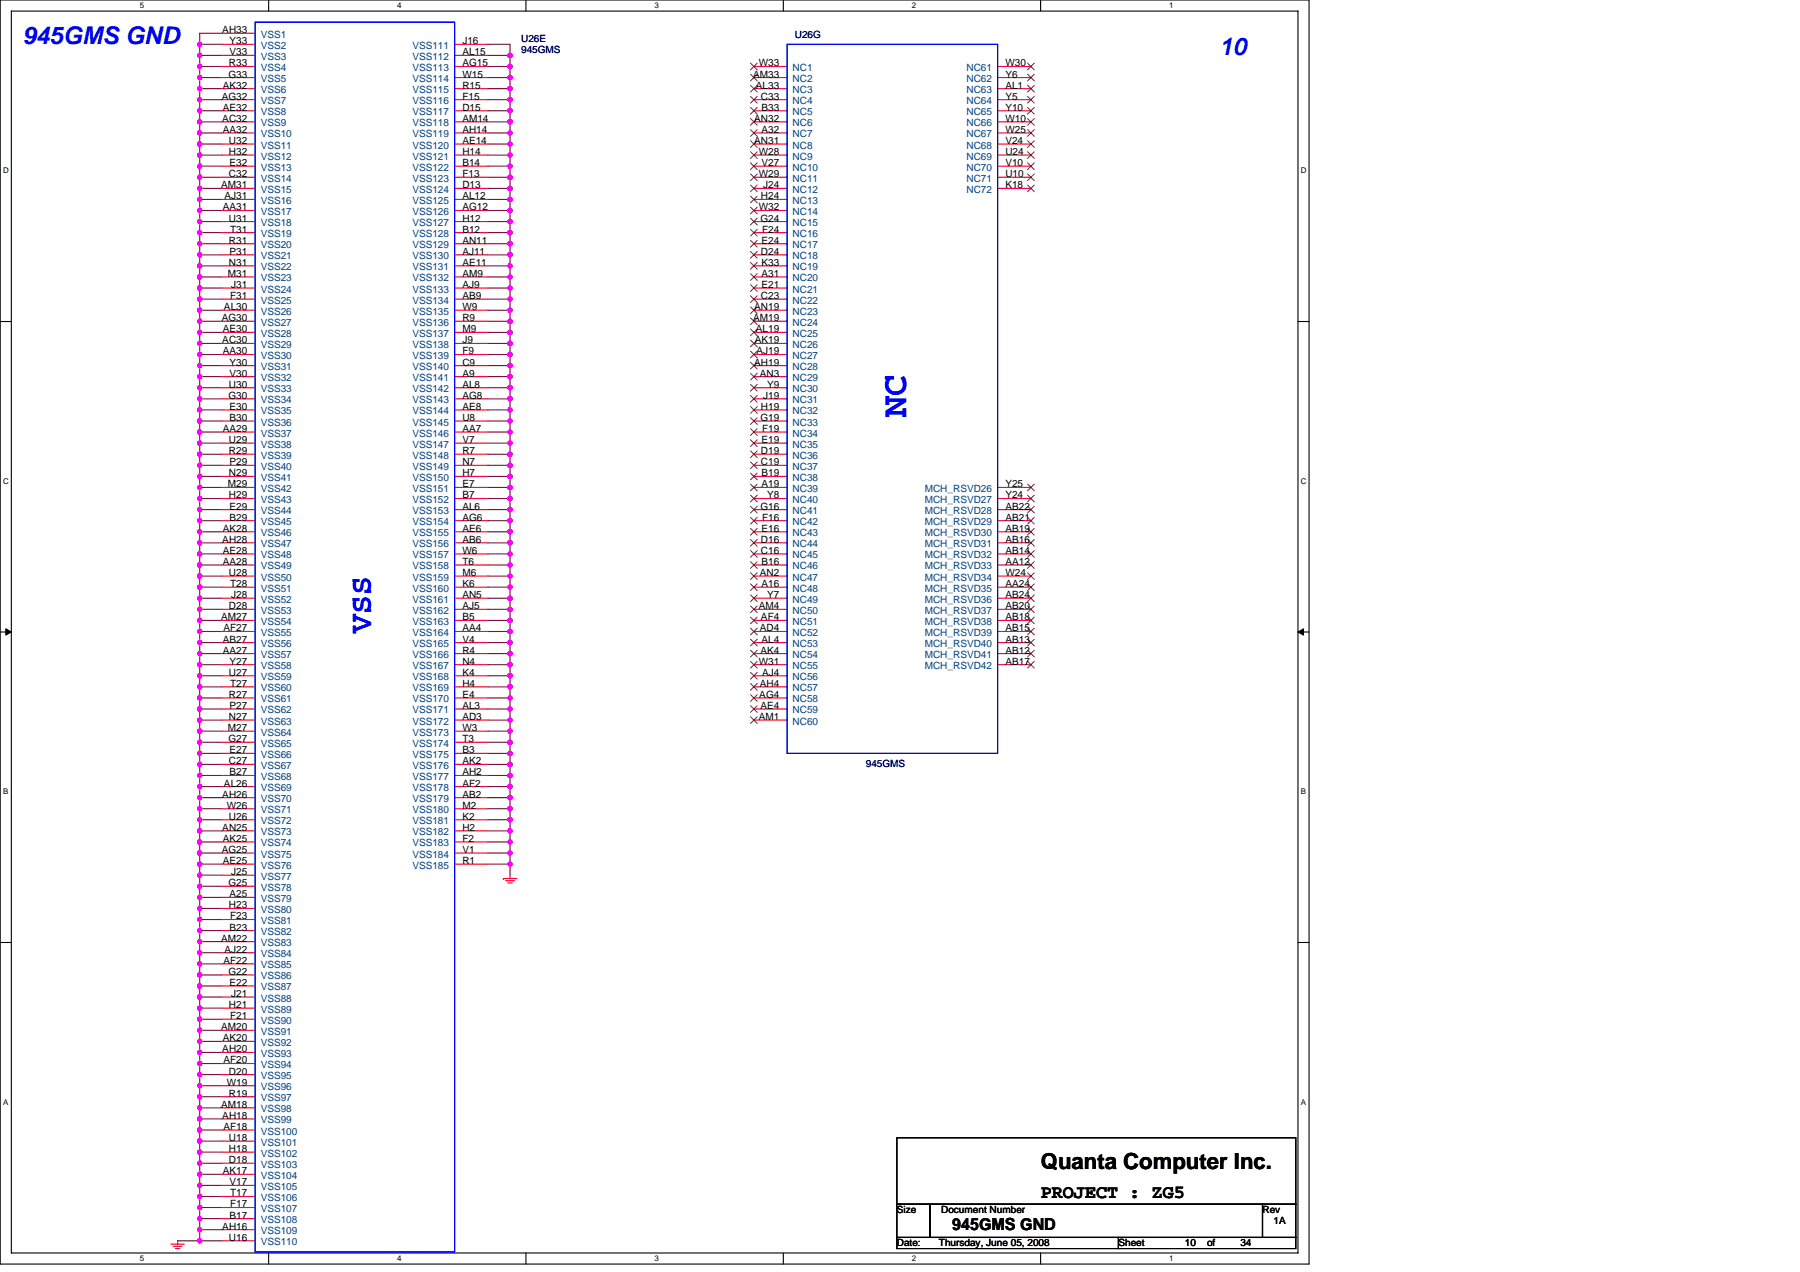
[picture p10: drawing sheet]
<svg xmlns="http://www.w3.org/2000/svg" width="297mm" height="210mm" viewBox="0 0 297 210" stroke-linecap="round" stroke-linejoin="round" font-family="sans-serif">
<path d="M0 0h216v208.7h-216zM1.9 1.8h212.3v205h-212.3z" fill="none" stroke="#000" stroke-width=".18"/>
<g fill="#fff">
<path d="M23.1 .2h.7v1.5h-.7z"/>
<path d="M23.1 207h.7v1.5h-.7z"/>
</g>
<path d="M44.3 0v1.8M44.3 206.8v1.9" fill="none" stroke="#000" stroke-width=".18"/>
<g fill="#fff">
<path d="M65.6 .2h.7v1.5h-.7z"/>
<path d="M65.6 207h.7v1.5h-.7z"/>
</g>
<path d="M86.8 0v1.8M86.8 206.8v1.9" fill="none" stroke="#000" stroke-width=".18"/>
<g fill="#fff">
<path d="M108 .2h.8v1.5h-.8z"/>
<path d="M108 207h.8v1.5h-.8z"/>
</g>
<path d="M129.3 0v1.8M129.3 206.8v1.9" fill="none" stroke="#000" stroke-width=".18"/>
<g fill="#fff">
<path d="M150.5 .2h.7v1.5h-.7z"/>
<path d="M150.5 207h.7v1.5h-.7z"/>
</g>
<path d="M171.7 0v1.8M171.7 206.8v1.9" fill="none" stroke="#000" stroke-width=".18"/>
<g fill="#fff">
<path d="M193 .2h.7v1.5h-.7z"/>
<path d="M193 207h.7v1.5h-.7z"/>
<path d="M.5 27.5h1v1.4h-1z"/>
<path d="M214.7 27.5h.9v1.4h-.9z"/>
<path d="M.5 78.7h1v1.5h-1z"/>
<path d="M214.7 78.7h.9v1.5h-.9z"/>
</g>
<path d="M0 53.1h1.9M214.2 53.1h1.8" fill="none" stroke="#000" stroke-width=".18"/>
<g fill="#fff">
<path d="M.5 130h.9v1.4h-.9z"/>
<path d="M214.7 130h.8v1.4h-.8z"/>
</g>
<path d="M0 104.3h1.9M214.2 104.3h1.8" fill="none" stroke="#000" stroke-width=".18"/>
<path d="M1 103.8l.9 .5-.9 .5zM214.2 104.3l.9-.5v1z" fill="#000" stroke="#000" stroke-width=".17"/>
<g fill="#fff">
<path d="M.5 181.2h.9v1.5h-.9z"/>
<path d="M214.6 181.2h.9v1.5h-.9z"/>
</g>
<path d="M0 155.6h1.9M214.2 155.6h1.8M148 187.8h65.8v11h-65.8zM148 198.8h5.5v5.5h-5.5zM153.5 198.8h54.8v5.5h-54.8zM208.3 198.8h5.5v5.5h-5.5zM148 204.3h36.6v1.8h-36.6zM184.6 204.3h29.2v1.8h-29.2z" fill="none" stroke="#000" stroke-width=".18"/>
<g fill="none" stroke="#800040" stroke-width=".18">
<path d="M33 7.3h.1M33 11h.1M33 14.6h.1M33 18.3h.1M33 12.8h.1M33 16.5h.1M33 9.1h.1M33 7.3h3.6M33 9.1h3.6M33 11h3.6M33 12.8h3.6M33 14.6h3.6"/>
<path d="M33 16.5h3.6M33 18.3h3.6M33 7.3v197.5M36.6 5.5h-3.6v1.8M80.5 7.3h3.7v1.8M80.5 12.8h3.7M80.5 14.6h3.7M80.5 9.1h3.7M80.5 11h3.7M80.5 16.5h3.7M80.5 18.3h3.7M84.2 12.8h.1"/>
<path d="M84.2 9.1h.1M84.2 16.5h.1M84.2 18.3h.1M84.2 14.6h.1M84.2 11h.1M84.2 9.1v135.4M33 34.7h.1M33 23.8h.1M33 38.4h.1M33 31.1h.1M33 36.6h.1M33 32.9h.1"/>
<path d="M33 20.1h.1M33 27.4h.1M33 21.9h.1M33 29.3h.1M33 25.6h.1M33 34.7h3.6M33 36.6h3.6M33 23.8h3.6M33 25.6h3.6M33 38.4h3.6M33 31.1h3.6M33 32.9h3.6"/>
<path d="M33 20.1h3.6M33 21.9h3.6M33 27.4h3.6M33 29.3h3.6M80.5 32.9h3.7M80.5 34.7h3.7M80.5 27.4h3.7M80.5 29.3h3.7M80.5 21.9h3.7M80.5 23.8h3.7M80.5 31.1h3.7M80.5 25.6h3.7"/>
<path d="M80.5 38.4h3.7M80.5 20.1h3.7M80.5 36.6h3.7M84.2 32.9h.1M84.2 27.4h.1M84.2 21.9h.1M84.2 31.1h.1M84.2 25.6h.1M84.2 38.4h.1M84.2 20.1h.1M84.2 29.3h.1M84.2 23.8h.1"/>
<path d="M84.2 36.6h.1M84.2 34.7h.1M33 54.9h.1M33 43.9h.1M33 56.7h.1M33 58.5h.1M33 51.2h.1M33 53h.1M33 45.7h.1M33 42.1h.1M33 47.6h.1M33 49.4h.1"/>
<path d="M33 40.2h.1M33 54.9h3.6M33 56.7h3.6M33 40.2h3.6M33 43.9h3.6M33 45.7h3.6M33 58.5h3.6M33 51.2h3.6M33 53h3.6M33 47.6h3.6M33 42.1h3.6M33 49.4h3.6"/>
<path d="M80.5 40.2h3.7M80.5 42.1h3.7M80.5 51.2h3.7M80.5 53h3.7M80.5 43.9h3.7M80.5 49.4h3.7M80.5 58.5h3.7M80.5 47.6h3.7M80.5 54.9h3.7M80.5 56.7h3.7M80.5 45.7h3.7M84.2 40.2h.1"/>
<path d="M84.2 51.2h.1M84.2 42.1h.1M84.2 49.4h.1M84.2 58.5h.1M84.2 47.6h.1M84.2 54.9h.1M84.2 45.7h.1M84.2 56.7h.1M84.2 53h.1M84.2 43.9h.1M33 76.8h.1M33 75h.1"/>
<path d="M33 67.7h.1M33 60.4h.1M33 64h.1M33 65.8h.1M33 78.6h.1M33 69.5h.1M33 73.2h.1M33 71.3h.1M33 62.2h.1M33 76.8h3.6M33 78.6h3.6M33 75h3.6"/>
<path d="M33 67.7h3.6M33 69.5h3.6M33 60.4h3.6M33 62.2h3.6M33 64h3.6M33 65.8h3.6M33 71.3h3.6M33 73.2h3.6M80.5 78.6h3.7M80.5 65.8h3.7M80.5 67.7h3.7M80.5 76.8h3.7"/>
<path d="M80.5 62.2h3.7M80.5 64h3.7M80.5 73.2h3.7M80.5 75h3.7M80.5 60.4h3.7M80.5 71.3h3.7M80.5 69.5h3.7M84.2 78.6h.1M84.2 65.8h.1M84.2 76.8h.1M84.2 62.2h.1M84.2 73.2h.1"/>
<path d="M84.2 64h.1M84.2 75h.1M84.2 60.4h.1M84.2 71.3h.1M84.2 69.5h.1M84.2 67.7h.1M33 82.3h.1M33 91.4h.1M33 80.5h.1M33 87.8h.1M33 84.1h.1M33 98.8h.1"/>
<path d="M33 95.1h.1M33 89.6h.1M33 96.9h.1M33 93.3h.1M33 86h.1M33 82.3h3.6M33 84.1h3.6M33 91.4h3.6M33 93.3h3.6M33 80.5h3.6M33 87.8h3.6M33 89.6h3.6"/>
<path d="M33 86h3.6M33 98.8h3.6M33 95.1h3.6M33 96.9h3.6M80.5 80.5h3.7M80.5 86h3.7M80.5 87.8h3.7M80.5 84.1h3.7M80.5 98.8h3.7M80.5 93.3h3.7M80.5 95.1h3.7M80.5 82.3h3.7"/>
<path d="M80.5 96.9h3.7M80.5 89.6h3.7M80.5 91.4h3.7M84.2 86h.1M84.2 84.1h.1M84.2 98.8h.1M84.2 93.3h.1M84.2 82.3h.1M84.2 96.9h.1M84.2 80.5h.1M84.2 89.6h.1M84.2 91.4h.1"/>
<path d="M84.2 95.1h.1M84.2 87.8h.1M33 104.2h.1M33 100.6h.1M33 117h.1M33 107.9h.1M33 115.2h.1M33 118.9h.1M33 109.7h.1M33 113.4h.1M33 111.6h.1M33 106.1h.1"/>
<path d="M33 102.4h.1M33 104.2h3.6M33 106.1h3.6M33 100.6h3.6M33 102.4h3.6M33 117h3.6M33 118.9h3.6M33 107.9h3.6M33 109.7h3.6M33 115.2h3.6M33 111.6h3.6M33 113.4h3.6"/>
<path d="M80.5 104.2h3.7M80.5 106.1h3.7M80.5 102.4h3.7M80.5 117h3.7M80.5 118.9h3.7M80.5 107.9h3.7M80.5 100.6h3.7M80.5 115.2h3.7M80.5 113.4h3.7M80.5 111.6h3.7M80.5 109.7h3.7M84.2 104.2h.1"/>
<path d="M84.2 102.4h.1M84.2 117h.1M84.2 106.1h.1M84.2 100.6h.1M84.2 115.2h.1M84.2 113.4h.1M84.2 111.6h.1M84.2 109.7h.1M84.2 118.9h.1M84.2 107.9h.1M33 137.2h.1M33 128h.1"/>
<path d="M33 120.7h.1M33 129.8h.1M33 135.3h.1M33 131.7h.1M33 133.5h.1M33 126.2h.1M33 139h.1M33 122.5h.1M33 124.4h.1M33 137.2h3.6M33 139h3.6M33 128h3.6"/>
<path d="M33 129.8h3.6M33 120.7h3.6M33 122.5h3.6M33 131.7h3.6M33 135.3h3.6M33 133.5h3.6M33 126.2h3.6M33 124.4h3.6M80.5 124.4h3.7M80.5 126.2h3.7M80.5 133.5h3.7M80.5 135.3h3.7"/>
<path d="M80.5 137.2h3.7M80.5 128h3.7M80.5 129.8h3.7M80.5 131.7h3.7M80.5 122.5h3.7M80.5 139h3.7M80.5 120.7h3.7M84.2 124.4h.1M84.2 133.5h.1M84.2 135.3h.1M84.2 128h.1M84.2 126.2h.1"/>
<path d="M84.2 131.7h.1M84.2 122.5h.1M84.2 137.2h.1M84.2 120.7h.1M84.2 139h.1M84.2 129.8h.1M33 148.1h.1M33 140.8h.1M33 146.3h.1M33 142.7h.1M33 155.4h.1M33 151.8h.1"/>
<path d="M33 153.6h.1M33 157.3h.1M33 159.1h.1M33 144.5h.1M33 150h.1M33 148.1h3.6M33 150h3.6M33 140.8h3.6M33 142.7h3.6M33 146.3h3.6M33 144.5h3.6M33 155.4h3.6"/>
<path d="M33 157.3h3.6M33 151.8h3.6M33 153.6h3.6M33 159.1h3.6M80.5 142.7h3.7M80.5 140.8h3.7M84.2 142.7h.1M84.2 140.8h.1M33 177.4h.1M33 162.8h.1M33 173.7h.1M33 168.3h.1"/>
<path d="M33 164.6h.1M33 175.6h.1M33 170.1h.1M33 166.4h.1M33 160.9h.1M33 171.9h.1M33 179.2h.1M33 177.4h3.6M33 179.2h3.6M33 162.8h3.6M33 164.6h3.6M33 173.7h3.6"/>
<path d="M33 175.6h3.6M33 168.3h3.6M33 170.1h3.6M33 166.4h3.6M33 160.9h3.6M33 171.9h3.6M33 199.3h.1M33 193.9h.1M33 184.7h.1M33 181h.1M33 188.4h.1M33 186.5h.1"/>
<path d="M33 192h.1M33 190.2h.1M33 182.9h.1M33 197.5h.1M33 195.7h.1M33 199.3h3.6M33 193.9h3.6M33 195.7h3.6M33 184.7h3.6M33 186.5h3.6M33 181h3.6M33 182.9h3.6"/>
<path d="M33 188.4h3.6M33 190.2h3.6M33 192h3.6M33 197.5h3.6M29.3 204.8h.1M29.3 204.8h7.3M33 203h.1M33 201.2h.1M33 204.8h.1M33 201.2h3.6M33 203h3.6"/>
</g>
<g fill="#f0f" stroke="#f0f" stroke-width=".18">
<circle cx="33" cy="199.3" r=".36"/>
<circle cx="33" cy="82.3" r=".36"/>
<circle cx="33" cy="177.4" r=".36"/>
<circle cx="33" cy="162.8" r=".36"/>
<circle cx="33" cy="91.4" r=".36"/>
<circle cx="33" cy="80.5" r=".36"/>
<circle cx="33" cy="54.9" r=".36"/>
<circle cx="33" cy="34.7" r=".36"/>
<circle cx="33" cy="23.8" r=".36"/>
<circle cx="33" cy="7.3" r=".36"/>
<circle cx="33" cy="193.8" r=".36"/>
<circle cx="33" cy="173.7" r=".36"/>
<circle cx="33" cy="184.7" r=".36"/>
<circle cx="33" cy="11" r=".36"/>
<circle cx="33" cy="148.1" r=".36"/>
<circle cx="33" cy="137.2" r=".36"/>
<circle cx="33" cy="128" r=".36"/>
<circle cx="33" cy="87.8" r=".36"/>
<circle cx="33" cy="84.1" r=".36"/>
<circle cx="33" cy="76.8" r=".36"/>
<circle cx="33" cy="75" r=".36"/>
<circle cx="33" cy="181" r=".36"/>
<circle cx="33" cy="104.2" r=".36"/>
<circle cx="33" cy="100.6" r=".36"/>
<circle cx="33" cy="67.7" r=".36"/>
<circle cx="33" cy="60.3" r=".36"/>
<circle cx="33" cy="38.4" r=".36"/>
<circle cx="33" cy="140.8" r=".36"/>
<circle cx="33" cy="117" r=".36"/>
<circle cx="33" cy="168.2" r=".36"/>
<circle cx="33" cy="120.7" r=".36"/>
<circle cx="33" cy="64" r=".36"/>
<circle cx="33" cy="43.9" r=".36"/>
<circle cx="33" cy="31.1" r=".36"/>
<circle cx="33" cy="164.6" r=".36"/>
<circle cx="33" cy="129.8" r=".36"/>
<circle cx="33" cy="146.3" r=".36"/>
<circle cx="33" cy="142.6" r=".36"/>
<circle cx="33" cy="135.3" r=".36"/>
<circle cx="33" cy="131.7" r=".36"/>
<circle cx="33" cy="107.9" r=".36"/>
<circle cx="33" cy="56.7" r=".36"/>
<circle cx="33" cy="14.6" r=".36"/>
<circle cx="33" cy="58.5" r=".36"/>
<circle cx="33" cy="36.6" r=".36"/>
<circle cx="33" cy="188.4" r=".36"/>
<circle cx="33" cy="155.4" r=".36"/>
<circle cx="33" cy="151.8" r=".36"/>
<circle cx="33" cy="115.2" r=".36"/>
<circle cx="33" cy="51.2" r=".36"/>
<circle cx="33" cy="18.3" r=".36"/>
<circle cx="33" cy="203" r=".36"/>
<circle cx="33" cy="118.9" r=".36"/>
<circle cx="33" cy="109.7" r=".36"/>
<circle cx="33" cy="65.8" r=".36"/>
<circle cx="33" cy="175.6" r=".36"/>
<circle cx="33" cy="153.6" r=".36"/>
<circle cx="33" cy="133.5" r=".36"/>
<circle cx="33" cy="98.8" r=".36"/>
<circle cx="33" cy="78.6" r=".36"/>
<circle cx="33" cy="53" r=".36"/>
<circle cx="33" cy="12.8" r=".36"/>
<circle cx="33" cy="186.5" r=".36"/>
<circle cx="33" cy="157.3" r=".36"/>
<circle cx="33" cy="95.1" r=".36"/>
<circle cx="33" cy="69.5" r=".36"/>
<circle cx="33" cy="45.7" r=".36"/>
<circle cx="33" cy="32.9" r=".36"/>
<circle cx="33" cy="20.1" r=".36"/>
<circle cx="33" cy="159.1" r=".36"/>
<circle cx="33" cy="126.2" r=".36"/>
<circle cx="33" cy="113.4" r=".36"/>
<circle cx="33" cy="89.6" r=".36"/>
<circle cx="33" cy="42.1" r=".36"/>
<circle cx="33" cy="201.2" r=".36"/>
<circle cx="33" cy="192" r=".36"/>
<circle cx="33" cy="170.1" r=".36"/>
<circle cx="33" cy="166.4" r=".36"/>
<circle cx="33" cy="160.9" r=".36"/>
<circle cx="33" cy="139" r=".36"/>
<circle cx="33" cy="144.5" r=".36"/>
<circle cx="33" cy="122.5" r=".36"/>
<circle cx="33" cy="96.9" r=".36"/>
<circle cx="33" cy="47.5" r=".36"/>
<circle cx="33" cy="27.4" r=".36"/>
<circle cx="33" cy="21.9" r=".36"/>
<circle cx="33" cy="16.5" r=".36"/>
<circle cx="33" cy="9.1" r=".36"/>
<circle cx="33" cy="190.2" r=".36"/>
<circle cx="33" cy="171.9" r=".36"/>
<circle cx="33" cy="182.9" r=".36"/>
<circle cx="33" cy="150" r=".36"/>
<circle cx="33" cy="93.3" r=".36"/>
<circle cx="33" cy="73.2" r=".36"/>
<circle cx="33" cy="71.3" r=".36"/>
<circle cx="33" cy="29.3" r=".36"/>
<circle cx="33" cy="197.5" r=".36"/>
<circle cx="33" cy="195.7" r=".36"/>
<circle cx="33" cy="179.2" r=".36"/>
<circle cx="33" cy="124.4" r=".36"/>
<circle cx="33" cy="111.6" r=".36"/>
<circle cx="33" cy="106.1" r=".36"/>
<circle cx="33" cy="102.4" r=".36"/>
<circle cx="33" cy="85.9" r=".36"/>
<circle cx="33" cy="62.2" r=".36"/>
<circle cx="33" cy="49.4" r=".36"/>
<circle cx="33" cy="40.2" r=".36"/>
<circle cx="33" cy="25.6" r=".36"/>
<circle cx="84.2" cy="142.6" r=".36"/>
<circle cx="84.2" cy="104.2" r=".36"/>
<circle cx="84.2" cy="102.4" r=".37"/>
<circle cx="84.2" cy="78.6" r=".36"/>
<circle cx="84.2" cy="32.9" r=".36"/>
<circle cx="84.2" cy="12.8" r=".36"/>
<circle cx="84.2" cy="124.4" r=".36"/>
<circle cx="84.2" cy="117" r=".36"/>
<circle cx="84.2" cy="27.4" r=".36"/>
<circle cx="84.2" cy="65.8" r=".37"/>
<circle cx="84.2" cy="40.2" r=".36"/>
<circle cx="84.2" cy="133.5" r=".36"/>
<circle cx="84.2" cy="85.9" r=".36"/>
<circle cx="84.2" cy="51.2" r=".36"/>
<circle cx="84.2" cy="42.1" r=".36"/>
<circle cx="84.2" cy="21.9" r=".36"/>
<circle cx="84.2" cy="9.1" r=".36"/>
<circle cx="84.2" cy="135.3" r=".36"/>
<circle cx="84.2" cy="128" r=".36"/>
<circle cx="84.2" cy="126.2" r=".36"/>
<circle cx="84.2" cy="106.1" r=".36"/>
<circle cx="84.2" cy="100.6" r=".36"/>
<circle cx="84.2" cy="76.8" r=".36"/>
<circle cx="84.2" cy="62.2" r=".36"/>
<circle cx="84.2" cy="31.1" r=".36"/>
<circle cx="84.2" cy="115.2" r=".36"/>
<circle cx="84.2" cy="25.6" r=".36"/>
<circle cx="84.2" cy="73.2" r=".36"/>
<circle cx="84.2" cy="64" r=".36"/>
<circle cx="84.2" cy="49.4" r=".36"/>
<circle cx="84.2" cy="38.4" r=".37"/>
<circle cx="84.2" cy="131.7" r=".36"/>
<circle cx="84.2" cy="122.5" r=".36"/>
<circle cx="84.2" cy="84.1" r=".37"/>
<circle cx="84.2" cy="20.1" r=".37"/>
<circle cx="84.2" cy="140.8" r=".36"/>
<circle cx="84.2" cy="137.2" r=".36"/>
<circle cx="84.2" cy="98.8" r=".36"/>
<circle cx="84.2" cy="75" r=".37"/>
<circle cx="84.2" cy="60.3" r=".36"/>
<circle cx="84.2" cy="29.3" r=".37"/>
<circle cx="84.2" cy="16.5" r=".36"/>
<circle cx="84.2" cy="113.4" r=".36"/>
<circle cx="84.2" cy="23.8" r=".36"/>
<circle cx="84.2" cy="120.7" r=".37"/>
<circle cx="84.2" cy="71.3" r=".36"/>
<circle cx="84.2" cy="36.6" r=".36"/>
<circle cx="84.2" cy="34.7" r=".36"/>
<circle cx="84.2" cy="93.3" r=".37"/>
<circle cx="84.2" cy="82.3" r=".36"/>
<circle cx="84.2" cy="69.5" r=".36"/>
<circle cx="84.2" cy="18.3" r=".36"/>
<circle cx="84.2" cy="139" r=".37"/>
<circle cx="84.2" cy="129.8" r=".37"/>
<circle cx="84.2" cy="96.9" r=".36"/>
<circle cx="84.2" cy="58.5" r=".36"/>
<circle cx="84.2" cy="47.5" r=".37"/>
<circle cx="84.2" cy="111.6" r=".37"/>
<circle cx="84.2" cy="109.7" r=".36"/>
<circle cx="84.2" cy="80.5" r=".36"/>
<circle cx="84.2" cy="54.9" r=".36"/>
<circle cx="84.2" cy="14.6" r=".36"/>
<circle cx="84.2" cy="118.9" r=".36"/>
<circle cx="84.2" cy="107.9" r=".36"/>
<circle cx="84.2" cy="89.6" r=".36"/>
<circle cx="84.2" cy="91.4" r=".36"/>
<circle cx="84.2" cy="67.7" r=".36"/>
<circle cx="84.2" cy="45.7" r=".36"/>
<circle cx="84.2" cy="95.1" r=".36"/>
<circle cx="84.2" cy="87.8" r=".36"/>
<circle cx="84.2" cy="56.7" r=".37"/>
<circle cx="84.2" cy="53" r=".36"/>
<circle cx="84.2" cy="43.9" r=".36"/>
<circle cx="84.2" cy="11" r=".37"/>
<circle cx="33" cy="204.8" r=".36"/>
</g>
<g fill="none" stroke="#f00" stroke-width=".18">
<path d="M36.6 11h5.5M36.6 12.8h5.5M36.6 14.6h5.5M36.6 16.5h5.5M36.6 18.3h5.5M36.6 5.5h5.5M36.6 7.3h5.5M36.6 9.1h5.5M75 11h5.5M75 12.8h5.5M75 14.6h5.5M75 16.5h5.5"/>
<path d="M75 18.3h5.5M75 7.3h5.5M75 9.1h5.5M124.4 11h5.5M124.4 12.8h5.5M124.4 14.6h5.5M124.4 16.5h5.5M124.4 18.3h5.5M164.6 11h5.5M164.6 12.8h5.5M164.6 14.6h5.5M164.6 16.5h5.5"/>
<path d="M164.6 18.3h5.5M36.6 20.1h5.5M36.6 21.9h5.5M36.6 23.8h5.5M36.6 25.6h5.5M36.6 27.4h5.5M36.6 29.3h5.5M36.6 31.1h5.5M36.6 32.9h5.5M36.6 34.7h5.5M36.6 36.6h5.5M36.6 38.4h5.5"/>
<path d="M75 20.1h5.5M75 21.9h5.5M75 23.8h5.5M75 25.6h5.5M75 27.4h5.5M75 29.3h5.5M75 31.1h5.5M75 32.9h5.5M75 34.7h5.5M75 36.6h5.5M75 38.4h5.5M124.4 20.1h5.5"/>
<path d="M124.4 21.9h5.5M124.4 23.8h5.5M124.4 25.6h5.5M124.4 27.4h5.5M124.4 29.3h5.5M124.4 31.1h5.5M124.4 32.9h5.5M124.4 34.7h5.5M124.4 36.6h5.5M124.4 38.4h5.5M164.6 20.1h5.5M164.6 21.9h5.5"/>
<path d="M164.6 23.8h5.5M164.6 25.6h5.5M164.6 27.4h5.5M164.6 29.3h5.5M164.6 31.1h5.5M36.6 40.2h5.5M36.6 42.1h5.5M36.6 43.9h5.5M36.6 45.7h5.5M36.6 47.6h5.5M36.6 49.4h5.5M36.6 51.2h5.5"/>
<path d="M36.6 53h5.5M36.6 54.9h5.5M36.6 56.7h5.5M36.6 58.5h5.5M75 40.2h5.5M75 42.1h5.5M75 43.9h5.5M75 45.7h5.5M75 47.6h5.5M75 49.4h5.5M75 51.2h5.5M75 53h5.5"/>
<path d="M75 54.9h5.5M75 56.7h5.5M75 58.5h5.5M124.4 40.2h5.5M124.4 42.1h5.5M124.4 43.9h5.5M124.4 45.7h5.5M124.4 47.6h5.5M124.4 49.4h5.5M124.4 51.2h5.5M124.4 53h5.5M124.4 54.9h5.5"/>
<path d="M124.4 56.7h5.5M124.4 58.5h5.5M36.6 62.2h5.5M36.6 64h5.5M36.6 65.8h5.5M36.6 67.7h5.5M36.6 69.5h5.5M36.6 71.3h5.5M36.6 73.2h5.5M36.6 75h5.5M36.6 76.8h5.5M36.6 78.6h5.5"/>
<path d="M36.6 60.4h5.5M75 62.2h5.5M75 64h5.5M75 65.8h5.5M75 67.7h5.5M75 69.5h5.5M75 71.3h5.5M75 73.2h5.5M75 75h5.5M75 76.8h5.5M75 78.6h5.5M75 60.4h5.5"/>
<path d="M124.4 62.2h5.5M124.4 64h5.5M124.4 65.8h5.5M124.4 67.7h5.5M124.4 69.5h5.5M124.4 71.3h5.5M124.4 73.2h5.5M124.4 75h5.5M124.4 76.8h5.5M124.4 78.6h5.5M124.4 60.4h5.5M36.6 84.1h5.5"/>
<path d="M36.6 86h5.5M36.6 87.8h5.5M36.6 89.6h5.5M36.6 91.4h5.5M36.6 93.3h5.5M36.6 95.1h5.5M36.6 98.8h5.5M36.6 80.5h5.5M36.6 82.3h5.5M36.6 96.9h5.5M75 84.1h5.5M75 86h5.5"/>
<path d="M75 87.8h5.5M75 89.6h5.5M75 91.4h5.5M75 93.3h5.5M75 95.1h5.5M75 98.8h5.5M75 80.5h5.5M75 82.3h5.5M75 96.9h5.5M124.4 84.1h5.5M124.4 86h5.5M124.4 87.8h5.5"/>
<path d="M124.4 89.6h5.5M124.4 91.4h5.5M124.4 93.3h5.5M124.4 95.1h5.5M124.4 98.8h5.5M124.4 80.5h5.5M124.4 82.3h5.5M124.4 96.9h5.5M164.6 84.1h5.5M164.6 86h5.5M164.6 87.8h5.5M164.6 89.6h5.5"/>
<path d="M164.6 91.4h5.5M164.6 93.3h5.5M164.6 95.1h5.5M164.6 98.8h5.5M164.6 80.5h5.5M164.6 82.3h5.5M164.6 96.9h5.5M36.6 100.6h5.5M36.6 102.4h5.5M36.6 104.2h5.5M36.6 106.1h5.5M36.6 107.9h5.5"/>
<path d="M36.6 113.4h5.5M36.6 115.2h5.5M36.6 117h5.5M36.6 118.9h5.5M36.6 109.7h5.5M36.6 111.6h5.5M75 100.6h5.5M75 102.4h5.5M75 104.2h5.5M75 106.1h5.5M75 107.9h5.5M75 113.4h5.5"/>
<path d="M75 115.2h5.5M75 117h5.5M75 118.9h5.5M75 109.7h5.5M75 111.6h5.5M124.4 100.6h5.5M124.4 102.4h5.5M124.4 104.2h5.5M124.4 106.1h5.5M124.4 107.9h5.5M124.4 113.4h5.5M124.4 115.2h5.5"/>
<path d="M124.4 117h5.5M124.4 118.9h5.5M124.4 109.7h5.5M124.4 111.6h5.5M164.6 100.6h5.5M164.6 102.4h5.5M164.6 104.2h5.5M164.6 106.1h5.5M164.6 107.9h5.5M164.6 109.7h5.5M36.6 120.7h5.5M36.6 122.5h5.5"/>
<path d="M36.6 126.2h5.5M36.6 128h5.5M36.6 129.8h5.5M36.6 133.5h5.5M36.6 135.3h5.5M36.6 137.2h5.5M36.6 139h5.5M36.6 124.4h5.5M36.6 131.7h5.5M75 120.7h5.5M75 122.5h5.5M75 126.2h5.5"/>
<path d="M75 128h5.5M75 129.8h5.5M75 133.5h5.5M75 135.3h5.5M75 137.2h5.5M75 139h5.5M75 124.4h5.5M75 131.7h5.5M36.6 144.5h5.5M36.6 146.3h5.5M36.6 148.1h5.5M36.6 150h5.5"/>
<path d="M36.6 151.8h5.5M36.6 140.8h5.5M36.6 142.7h5.5M36.6 153.6h5.5M36.6 157.3h5.5M36.6 159.1h5.5M36.6 155.4h5.5M75 140.8h5.5M75 142.7h5.5M83.1 145h.1M83.1 145h2.2M83.4 145.4h1.5"/>
<path d="M83.8 145.8h.7M84.2 144.5v.5M36.6 160.9h5.5M36.6 162.8h5.5M36.6 164.6h5.5M36.6 166.4h5.5M36.6 168.3h5.5M36.6 170.1h5.5M36.6 179.2h5.5M36.6 177.4h5.5M36.6 175.6h5.5M36.6 171.9h5.5"/>
<path d="M36.6 173.7h5.5M36.6 186.5h5.5M36.6 184.7h5.5M36.6 182.9h5.5M36.6 181h5.5M36.6 188.4h5.5M36.6 190.2h5.5M36.6 192h5.5M36.6 193.9h5.5M36.6 195.7h5.5M36.6 197.5h5.5M36.6 199.3h5.5"/>
<path d="M28.2 205.4h2.2M28.6 205.7h1.4M28.9 206.1h.8M29.3 204.8v.6M36.6 201.2h5.5M36.6 203h5.5M36.6 204.8h5.5"/>
</g>
<g fill="none" stroke="#804000" stroke-width=".17">
<path d="M123.9 10.4l1.1 1.1M123.9 12.3l1.1 1.1M123.9 14.1l1.1 1.1M123.9 15.9l1.1 1.1M123.9 17.7l1.1 1.1M123.9 19.6l1.1 1.1M125 10.4l-1.2 1.1M125 12.3l-1.2 1.1M125 14.1l-1.2 1.1M125 15.9l-1.2 1.1M125 17.7l-1.2 1.1M125 19.6l-1.2 1.1"/>
<path d="M169.6 15.9l1.1 1.1M169.6 14.1l1.1 1.1M169.6 12.3l1.1 1.1M169.6 10.4l1.1 1.1M169.6 17.7l1.1 1.1M169.6 19.6l1.1 1.1M170.7 15.9l-1.1 1.1M170.7 17.7l-1.1 1.1M170.7 19.6l-1.1 1.1M170.7 14.1l-1.1 1.1M170.7 12.3l-1.1 1.1M170.7 10.4l-1.1 1.1"/>
<path d="M123.9 21.4l1.1 1.1M123.9 23.2l1.1 1.1M123.9 25.1l1.1 1.1M123.9 26.9l1.1 1.1M123.9 28.7l1.1 1.1M123.9 30.5l1.1 1.2M123.9 32.4l1.1 1.1M123.9 34.2l1.1 1.1M123.9 36l1.1 1.1M123.9 37.9l1.1 1.1M123.9 39.7l1.1 1.1M125 21.4l-1.2 1.1"/>
<path d="M125 23.2l-1.2 1.1M125 25.1l-1.2 1.1M125 26.9l-1.2 1.1M125 28.7l-1.2 1.1M125 30.5l-1.2 1.2M125 32.4l-1.2 1.1M125 34.2l-1.2 1.1M125 36l-1.2 1.1M125 37.9l-1.2 1.1M125 39.7l-1.2 1.1M169.6 21.4l1.1 1.1M169.6 23.2l1.1 1.1"/>
<path d="M169.6 25.1l1.1 1.1M169.6 26.9l1.1 1.1M169.6 28.7l1.1 1.1M169.6 30.5l1.1 1.2M170.7 23.2l-1.1 1.1M170.7 25.1l-1.1 1.1M170.7 28.7l-1.1 1.1M170.7 30.5l-1.1 1.2M170.7 21.4l-1.1 1.1M170.7 26.9l-1.1 1.1M123.9 41.5l1.1 1.1M123.9 43.3l1.1 1.1"/>
<path d="M123.9 45.2l1.1 1.1M123.9 47l1.1 1.1M123.9 48.8l1.1 1.1M123.9 50.7l1.1 1.1M123.9 52.5l1.1 1.1M123.9 54.3l1.1 1.1M123.9 59.8l1.1 1.1M123.9 56.1l1.1 1.2M123.9 58l1.1 1.1M125 41.5l-1.2 1.1M125 43.3l-1.2 1.1M125 45.2l-1.2 1.1"/>
<path d="M125 47l-1.2 1.1M125 48.8l-1.2 1.1M125 50.7l-1.2 1.1M125 52.5l-1.2 1.1M125 54.3l-1.2 1.1M125 59.8l-1.2 1.1M125 58l-1.2 1.1M125 56.1l-1.2 1.2M123.9 61.6l1.1 1.1M123.9 63.5l1.1 1.1M123.9 65.3l1.1 1.1M123.9 67.1l1.1 1.1"/>
<path d="M123.9 69l1.1 1.1M123.9 70.8l1.1 1.1M123.9 72.6l1.1 1.1M123.9 74.4l1.1 1.1M123.9 76.3l1.1 1.1M123.9 78.1l1.1 1.1M123.9 79.9l1.1 1.1M125 61.6l-1.2 1.1M125 63.5l-1.2 1.1M125 65.3l-1.2 1.1M125 67.1l-1.2 1.1M125 69l-1.2 1.1"/>
<path d="M125 70.8l-1.2 1.1M125 72.6l-1.2 1.1M125 74.4l-1.2 1.1M125 76.3l-1.2 1.1M125 78.1l-1.2 1.1M125 79.9l-1.2 1.1M169.6 79.9l1.1 1.1M170.7 79.9l-1.1 1.1M123.9 83.6l1.1 1.1M123.9 85.4l1.1 1.1M123.9 87.2l1.1 1.1M123.9 89.1l1.1 1.1"/>
<path d="M123.9 90.9l1.1 1.1M123.9 92.7l1.1 1.1M123.9 94.6l1.1 1.1M123.9 98.2l1.1 1.1M123.9 81.7l1.1 1.2M123.9 96.4l1.1 1.1M125 83.6l-1.2 1.1M125 85.4l-1.2 1.1M125 87.2l-1.2 1.1M125 89.1l-1.2 1.1M125 90.9l-1.2 1.1M125 92.7l-1.2 1.1"/>
<path d="M125 94.6l-1.2 1.1M125 98.2l-1.2 1.1M125 81.7l-1.2 1.2M125 96.4l-1.2 1.1M169.6 81.7l1.1 1.2M169.6 83.6l1.1 1.1M169.6 85.4l1.1 1.1M169.6 87.2l1.1 1.1M169.6 89.1l1.1 1.1M169.6 90.9l1.1 1.1M169.6 92.7l1.1 1.1M169.6 94.6l1.1 1.1"/>
<path d="M169.6 96.4l1.1 1.1M169.6 98.2l1.1 1.1M170.7 81.7l-1.1 1.2M170.7 83.6l-1.1 1.1M170.7 85.4l-1.1 1.1M170.7 87.2l-1.1 1.1M170.7 89.1l-1.1 1.1M170.7 90.9l-1.1 1.1M170.7 92.7l-1.1 1.1M170.7 94.6l-1.1 1.1M170.7 96.4l-1.1 1.1M170.7 98.2l-1.1 1.1"/>
<path d="M123.9 100l1.1 1.1M123.9 101.9l1.1 1.1M123.9 103.7l1.1 1.1M123.9 105.5l1.1 1.1M123.9 107.3l1.1 1.2M123.9 112.8l1.1 1.2M123.9 114.7l1.1 1.1M123.9 116.5l1.1 1.1M123.9 118.3l1.1 1.1M123.9 109.2l1.1 1.1M123.9 111l1.1 1.1M125 100l-1.2 1.1"/>
<path d="M125 101.9l-1.2 1.1M125 103.7l-1.2 1.1M125 105.5l-1.2 1.1M125 107.3l-1.2 1.2M125 112.8l-1.2 1.2M125 114.7l-1.2 1.1M125 116.5l-1.2 1.1M125 118.3l-1.2 1.1M125 109.2l-1.2 1.1M125 111l-1.2 1.1M169.6 100l1.1 1.1M169.6 101.9l1.1 1.1"/>
<path d="M169.6 103.7l1.1 1.1M169.6 105.5l1.1 1.1M169.6 107.3l1.1 1.2M169.6 109.2l1.1 1.1M170.7 100l-1.1 1.1M170.7 101.9l-1.1 1.1M170.7 103.7l-1.1 1.1M170.7 105.5l-1.1 1.1M170.7 107.3l-1.1 1.2M170.7 109.2l-1.1 1.1"/>
</g>
<path d="M42.1 3.7h32.9v203h-32.9zM129.9 7.3h34.7v117.1h-34.7z" fill="none" stroke="#00f" stroke-width=".18"/>
<text font-size="5.8" fill="#00f" x="149.5" y="68.8" transform="rotate(-90 149.5 68.8)">NC</text>
<text font-size="5.3" fill="#00f" x="61.2" y="104.4" transform="rotate(-90 61.2 104.4)">VSS</text>
<g font-size="4" fill="#00f">
<text x="3.7" y="7.3">945GMS GND</text>
<text x="201.2" y="9.1">10</text>
</g>
<text font-size="3.7" x="171.8" y="193">Quanta Computer Inc.</text>
<text font-size="3.1" x="171.8" y="197.7">PROJECT : ZG5</text>
<text font-size="2.7" x="157.1" y="203.1">945GMS GND</text>
<g font-size="1.7">
<text x="36.7" y="5.5">AH33</text>
<text x="37.8" y="11">R33</text>
<text x="37.9" y="7.3">Y33</text>
<text x="37.9" y="9.1">V33</text>
<text x="76.3" y="7.3">J16</text>
<text x="76.3" y="9.1">AL15</text>
<text x="76.3" y="11">AG15</text>
<text x="125.2" y="11">W33</text>
<text x="165.9" y="11">W30</text>
<text x="36.6" y="16.4">AG32</text>
<text x="36.8" y="14.6">AK32</text>
<text x="37.7" y="12.8">G33</text>
<text x="76.3" y="12.8">W15</text>
<text x="76.3" y="14.6">R15</text>
<text x="76.3" y="16.4">F15</text>
<text x="124.3" y="12.8">AM33</text>
<text x="124.7" y="14.6">AL33</text>
<text x="125.6" y="16.4">C33</text>
<text x="165.9" y="16.4">Y5</text>
<text x="165.9" y="14.6">AL1</text>
<text x="165.9" y="12.8">Y6</text>
<text x="36.7" y="20.1">AC32</text>
<text x="36.8" y="18.3">AE32</text>
<text x="36.8" y="21.9">AA32</text>
<text x="37.8" y="23.8">U32</text>
<text x="76.3" y="18.3">D15</text>
<text x="76.3" y="20.1">AM14</text>
<text x="76.3" y="21.9">AH14</text>
<text x="76.3" y="23.8">AE14</text>
<text x="124.5" y="20.1">AN32</text>
<text x="124.5" y="23.8">AN31</text>
<text x="125.7" y="18.3">B33</text>
<text x="125.7" y="21.9">A32</text>
<text x="165.9" y="18.3">Y10</text>
<text x="165.9" y="20.1">W10</text>
<text x="165.9" y="21.9">W25</text>
<text x="165.9" y="23.8">V24</text>
<text x="37.8" y="25.6">H32</text>
<text x="37.8" y="29.3">C32</text>
<text x="37.9" y="27.4">E32</text>
<text x="76.3" y="25.6">H14</text>
<text x="76.3" y="27.4">B14</text>
<text x="76.3" y="29.3">F13</text>
<text x="125.2" y="25.6">W28</text>
<text x="125.2" y="29.3">W29</text>
<text x="125.7" y="27.4">V27</text>
<text x="165.9" y="25.6">U24</text>
<text x="165.9" y="27.4">V10</text>
<text x="165.9" y="29.3">U10</text>
<text x="36.5" y="31.1">AM31</text>
<text x="36.8" y="34.7">AA31</text>
<text x="37.1" y="32.9">AJ31</text>
<text x="76.3" y="31.1">D13</text>
<text x="76.3" y="32.9">AL12</text>
<text x="76.3" y="34.7">AG12</text>
<text x="125.2" y="34.7">W32</text>
<text x="125.6" y="32.9">H24</text>
<text x="125.9" y="31.1">J24</text>
<text x="165.9" y="31.1">K18</text>
<text x="37.8" y="36.6">U31</text>
<text x="37.8" y="40.2">R31</text>
<text x="38" y="38.4">T31</text>
<text x="76.3" y="36.6">H12</text>
<text x="76.3" y="38.4">B12</text>
<text x="76.3" y="40.2">AN11</text>
<text x="125.5" y="36.6">G24</text>
<text x="125.7" y="40.2">E24</text>
<text x="125.8" y="38.4">F24</text>
<text x="37.6" y="45.7">M31</text>
<text x="37.8" y="43.9">N31</text>
<text x="37.9" y="42.1">P31</text>
<text x="38.2" y="47.5">J31</text>
<text x="76.3" y="42.1">AJ11</text>
<text x="76.3" y="43.9">AE11</text>
<text x="76.3" y="45.7">AM9</text>
<text x="76.3" y="47.5">AJ9</text>
<text x="125.6" y="42.1">D24</text>
<text x="125.7" y="43.9">K33</text>
<text x="125.7" y="45.7">A31</text>
<text x="125.7" y="47.5">E21</text>
<text x="36.6" y="53">AG30</text>
<text x="37" y="51.2">AL30</text>
<text x="38" y="49.4">F31</text>
<text x="76.3" y="49.4">AB9</text>
<text x="76.3" y="51.2">W9</text>
<text x="76.3" y="53">R9</text>
<text x="124.3" y="53">AM19</text>
<text x="124.5" y="51.2">AN19</text>
<text x="125.6" y="49.4">C23</text>
<text x="36.7" y="56.7">AC30</text>
<text x="36.8" y="54.9">AE30</text>
<text x="36.8" y="58.5">AA30</text>
<text x="76.3" y="54.9">M9</text>
<text x="76.3" y="56.7">J9</text>
<text x="76.3" y="58.5">F9</text>
<text x="124.6" y="56.7">AK19</text>
<text x="124.7" y="54.9">AL19</text>
<text x="124.8" y="58.5">AJ19</text>
<text x="37.7" y="65.8">G30</text>
<text x="37.8" y="64">U30</text>
<text x="37.9" y="60.3">Y30</text>
<text x="37.9" y="62.2">V30</text>
<text x="76.3" y="60.3">C9</text>
<text x="76.3" y="62.2">A9</text>
<text x="76.3" y="64">AL8</text>
<text x="76.3" y="65.8">AG8</text>
<text x="124.5" y="60.3">AH19</text>
<text x="125.4" y="62.2">AN3</text>
<text x="125.9" y="65.8">J19</text>
<text x="126.6" y="64">Y9</text>
<text x="36.8" y="71.3">AA29</text>
<text x="37.9" y="67.7">E30</text>
<text x="37.9" y="69.5">B30</text>
<text x="76.3" y="67.7">AE8</text>
<text x="76.3" y="69.5">U8</text>
<text x="76.3" y="71.3">AA7</text>
<text x="125.5" y="69.5">G19</text>
<text x="125.6" y="67.7">H19</text>
<text x="125.8" y="71.3">F19</text>
<text x="37.8" y="73.1">U29</text>
<text x="37.8" y="75">R29</text>
<text x="37.9" y="76.8">P29</text>
<text x="76.3" y="73.1">V7</text>
<text x="76.3" y="75">R7</text>
<text x="76.3" y="76.8">N7</text>
<text x="125.6" y="75">D19</text>
<text x="125.6" y="76.8">C19</text>
<text x="125.7" y="73.1">E19</text>
<text x="37.6" y="80.5">M29</text>
<text x="37.8" y="78.6">N29</text>
<text x="37.8" y="82.3">H29</text>
<text x="76.3" y="78.6">H7</text>
<text x="76.3" y="80.5">E7</text>
<text x="76.3" y="82.3">B7</text>
<text x="125.7" y="78.6">B19</text>
<text x="125.7" y="80.5">A19</text>
<text x="126.6" y="82.3">Y8</text>
<text x="165.9" y="80.5">Y25</text>
<text x="165.9" y="82.3">Y24</text>
<text x="36.7" y="89.6">AH28</text>
<text x="36.8" y="87.8">AK28</text>
<text x="37.9" y="84.1">E29</text>
<text x="37.9" y="85.9">B29</text>
<text x="76.3" y="84.1">AL6</text>
<text x="76.3" y="85.9">AG6</text>
<text x="76.3" y="87.8">AE6</text>
<text x="76.3" y="89.6">AB6</text>
<text x="125.5" y="84.1">G16</text>
<text x="125.6" y="89.6">D16</text>
<text x="125.7" y="87.8">E16</text>
<text x="125.8" y="85.9">F16</text>
<text x="165.9" y="84.1">AB22</text>
<text x="165.9" y="85.9">AB21</text>
<text x="165.9" y="87.8">AB19</text>
<text x="165.9" y="89.6">AB16</text>
<text x="36.8" y="91.4">AE28</text>
<text x="36.8" y="93.3">AA28</text>
<text x="37.8" y="95.1">U28</text>
<text x="76.3" y="91.4">W6</text>
<text x="76.3" y="93.3">T6</text>
<text x="76.3" y="95.1">M6</text>
<text x="125.4" y="95.1">AN2</text>
<text x="125.6" y="91.4">C16</text>
<text x="125.7" y="93.3">B16</text>
<text x="165.9" y="91.4">AB14</text>
<text x="165.9" y="93.3">AA12</text>
<text x="165.9" y="95.1">W24</text>
<text x="37.8" y="100.6">D28</text>
<text x="38" y="96.9">T28</text>
<text x="38.2" y="98.7">J28</text>
<text x="76.3" y="96.9">K6</text>
<text x="76.3" y="98.7">AN5</text>
<text x="76.3" y="100.6">AJ5</text>
<text x="125.2" y="100.6">AM4</text>
<text x="125.7" y="96.9">A16</text>
<text x="126.6" y="98.7">Y7</text>
<text x="165.9" y="96.9">AA24</text>
<text x="165.9" y="98.7">AB24</text>
<text x="165.9" y="100.6">AB20</text>
<text x="36.5" y="102.4">AM27</text>
<text x="36.8" y="106.1">AB27</text>
<text x="36.8" y="107.9">AA27</text>
<text x="36.9" y="104.2">AF27</text>
<text x="76.3" y="102.4">B5</text>
<text x="76.3" y="104.2">AA4</text>
<text x="76.3" y="106.1">V4</text>
<text x="76.3" y="107.9">R4</text>
<text x="125.4" y="104.2">AD4</text>
<text x="125.5" y="107.9">AK4</text>
<text x="125.6" y="102.4">AF4</text>
<text x="125.7" y="106.1">AL4</text>
<text x="165.9" y="102.4">AB18</text>
<text x="165.9" y="104.2">AB15</text>
<text x="165.9" y="106.1">AB13</text>
<text x="165.9" y="107.9">AB12</text>
<text x="37.8" y="111.5">U27</text>
<text x="37.9" y="109.7">Y27</text>
<text x="38" y="113.4">T27</text>
<text x="76.3" y="109.7">N4</text>
<text x="76.3" y="111.5">K4</text>
<text x="76.3" y="113.4">H4</text>
<text x="125.2" y="109.7">W31</text>
<text x="125.4" y="113.4">AH4</text>
<text x="125.8" y="111.5">AJ4</text>
<text x="165.9" y="109.7">AB17</text>
<text x="37.8" y="115.2">R27</text>
<text x="37.8" y="118.9">N27</text>
<text x="37.9" y="117">P27</text>
<text x="76.3" y="115.2">E4</text>
<text x="76.3" y="117">AL3</text>
<text x="76.3" y="118.9">AD3</text>
<text x="125.2" y="118.9">AM1</text>
<text x="125.3" y="115.2">AG4</text>
<text x="125.5" y="117">AE4</text>
<text x="37.6" y="120.7">M27</text>
<text x="37.7" y="122.5">G27</text>
<text x="37.9" y="124.4">E27</text>
<text x="76.3" y="120.7">W3</text>
<text x="76.3" y="122.5">T3</text>
<text x="76.3" y="124.4">B3</text>
<text x="36.7" y="131.7">AH26</text>
<text x="37" y="129.8">AL26</text>
<text x="37.8" y="126.2">C27</text>
<text x="37.9" y="128">B27</text>
<text x="76.3" y="126.2">AK2</text>
<text x="76.3" y="128">AH2</text>
<text x="76.3" y="129.8">AF2</text>
<text x="76.3" y="131.7">AB2</text>
<text x="36.7" y="137.1">AN25</text>
<text x="37.4" y="133.5">W26</text>
<text x="37.8" y="135.3">U26</text>
<text x="76.3" y="133.5">M2</text>
<text x="76.3" y="135.3">K2</text>
<text x="76.3" y="137.1">H2</text>
<text x="36.6" y="140.8">AG25</text>
<text x="36.8" y="139">AK25</text>
<text x="36.8" y="142.6">AE25</text>
<text x="76.3" y="139">F2</text>
<text x="76.3" y="140.8">V1</text>
<text x="76.3" y="142.6">R1</text>
<text x="37.7" y="146.3">G25</text>
<text x="37.8" y="150">H23</text>
<text x="37.9" y="148.1">A25</text>
<text x="38.2" y="144.5">J25</text>
<text x="36.5" y="155.4">AM22</text>
<text x="37.9" y="153.6">B23</text>
<text x="38" y="151.8">F23</text>
<text x="36.9" y="159.1">AF22</text>
<text x="37.1" y="157.3">AJ22</text>
<text x="37.7" y="160.9">G22</text>
<text x="37.8" y="166.4">H21</text>
<text x="37.9" y="162.8">E22</text>
<text x="38.2" y="164.6">J21</text>
<text x="36.5" y="170.1">AM20</text>
<text x="36.7" y="173.7">AH20</text>
<text x="36.8" y="171.9">AK20</text>
<text x="38" y="168.2">F21</text>
<text x="36.9" y="175.6">AF20</text>
<text x="37.4" y="179.2">W19</text>
<text x="37.8" y="177.4">D20</text>
<text x="36.5" y="182.9">AM18</text>
<text x="36.7" y="184.7">AH18</text>
<text x="37.8" y="181">R19</text>
<text x="36.9" y="186.5">AF18</text>
<text x="37.8" y="188.4">U18</text>
<text x="37.8" y="190.2">H18</text>
<text x="36.8" y="193.8">AK17</text>
<text x="37.8" y="192">D18</text>
<text x="37.9" y="195.7">V17</text>
<text x="38" y="197.5">T17</text>
<text x="36.7" y="203">AH16</text>
<text x="37.9" y="201.2">B17</text>
<text x="38" y="199.3">F17</text>
<text x="37.8" y="204.8">U16</text>
</g>
<g font-size="1.7" fill="#004080">
<text x="43" y="6.2">VSS1</text>
<text x="43" y="8.1">VSS2</text>
<text x="43" y="9.9">VSS3</text>
<text x="43" y="11.7">VSS4</text>
<text x="68" y="8.1">VSS111</text>
<text x="68" y="9.9">VSS112</text>
<text x="68" y="11.7">VSS113</text>
<text x="130.8" y="11.7">NC1</text>
<text x="159.5" y="11.7">NC61</text>
<text x="43" y="15.4">VSS6</text>
<text x="43" y="17.2">VSS7</text>
<text x="43" y="13.5">VSS5</text>
<text x="68" y="13.5">VSS114</text>
<text x="68" y="15.4">VSS115</text>
<text x="68" y="17.2">VSS116</text>
<text x="130.8" y="13.5">NC2</text>
<text x="130.8" y="15.4">NC3</text>
<text x="130.8" y="17.2">NC4</text>
<text x="159.5" y="17.2">NC64</text>
<text x="159.5" y="15.4">NC63</text>
<text x="159.5" y="13.5">NC62</text>
<text x="43" y="19">VSS8</text>
<text x="43" y="20.9">VSS9</text>
<text x="43" y="22.7">VSS10</text>
<text x="68" y="19">VSS117</text>
<text x="68" y="20.9">VSS118</text>
<text x="68" y="22.7">VSS119</text>
<text x="130.8" y="19">NC5</text>
<text x="130.8" y="20.9">NC6</text>
<text x="130.8" y="22.7">NC7</text>
<text x="159.5" y="19">NC65</text>
<text x="159.5" y="20.9">NC66</text>
<text x="159.5" y="22.7">NC67</text>
<text x="43" y="24.5">VSS11</text>
<text x="43" y="26.3">VSS12</text>
<text x="43" y="28.2">VSS13</text>
<text x="68" y="24.5">VSS120</text>
<text x="68" y="26.3">VSS121</text>
<text x="68" y="28.2">VSS122</text>
<text x="130.8" y="24.5">NC8</text>
<text x="130.8" y="26.3">NC9</text>
<text x="130.8" y="28.2">NC10</text>
<text x="159.5" y="24.5">NC68</text>
<text x="159.5" y="26.3">NC69</text>
<text x="159.5" y="28.2">NC70</text>
<text x="43" y="30">VSS14</text>
<text x="43" y="31.8">VSS15</text>
<text x="43" y="33.7">VSS16</text>
<text x="43" y="35.5">VSS17</text>
<text x="68" y="30">VSS123</text>
<text x="68" y="31.8">VSS124</text>
<text x="68" y="33.7">VSS125</text>
<text x="68" y="35.5">VSS126</text>
<text x="130.8" y="30">NC11</text>
<text x="130.8" y="31.8">NC12</text>
<text x="130.8" y="33.7">NC13</text>
<text x="130.8" y="35.5">NC14</text>
<text x="159.5" y="30">NC71</text>
<text x="159.5" y="31.8">NC72</text>
<text x="43" y="37.3">VSS18</text>
<text x="43" y="39.1">VSS19</text>
<text x="43" y="41">VSS20</text>
<text x="68" y="37.3">VSS127</text>
<text x="68" y="39.1">VSS128</text>
<text x="68" y="41">VSS129</text>
<text x="130.8" y="37.3">NC15</text>
<text x="130.8" y="39.1">NC16</text>
<text x="130.8" y="41">NC17</text>
<text x="43" y="42.8">VSS21</text>
<text x="43" y="44.6">VSS22</text>
<text x="43" y="46.5">VSS23</text>
<text x="68" y="42.8">VSS130</text>
<text x="68" y="44.6">VSS131</text>
<text x="68" y="46.5">VSS132</text>
<text x="130.8" y="42.8">NC18</text>
<text x="130.8" y="44.6">NC19</text>
<text x="130.8" y="46.5">NC20</text>
<text x="43" y="48.3">VSS24</text>
<text x="43" y="50.1">VSS25</text>
<text x="43" y="52">VSS26</text>
<text x="43" y="53.8">VSS27</text>
<text x="68" y="50.1">VSS134</text>
<text x="68" y="52">VSS135</text>
<text x="68" y="53.8">VSS136</text>
<text x="68" y="48.3">VSS133</text>
<text x="130.8" y="48.3">NC21</text>
<text x="130.8" y="50.1">NC22</text>
<text x="130.8" y="52">NC23</text>
<text x="130.8" y="53.8">NC24</text>
<text x="43" y="55.6">VSS28</text>
<text x="43" y="57.4">VSS29</text>
<text x="43" y="59.3">VSS30</text>
<text x="68" y="55.6">VSS137</text>
<text x="68" y="57.4">VSS138</text>
<text x="68" y="59.3">VSS139</text>
<text x="130.8" y="55.6">NC25</text>
<text x="130.8" y="57.4">NC26</text>
<text x="130.8" y="59.3">NC27</text>
<text x="43" y="61.1">VSS31</text>
<text x="43" y="62.9">VSS32</text>
<text x="43" y="64.7">VSS33</text>
<text x="68" y="61.1">VSS140</text>
<text x="68" y="62.9">VSS141</text>
<text x="68" y="64.7">VSS142</text>
<text x="130.8" y="62.9">NC29</text>
<text x="130.8" y="64.7">NC30</text>
<text x="130.8" y="61.1">NC28</text>
<text x="43" y="66.6">VSS34</text>
<text x="43" y="68.4">VSS35</text>
<text x="43" y="70.2">VSS36</text>
<text x="68" y="66.6">VSS143</text>
<text x="68" y="68.4">VSS144</text>
<text x="68" y="70.2">VSS145</text>
<text x="130.8" y="66.6">NC31</text>
<text x="130.8" y="68.4">NC32</text>
<text x="130.8" y="70.2">NC33</text>
<text x="43" y="72.1">VSS37</text>
<text x="43" y="73.9">VSS38</text>
<text x="43" y="75.7">VSS39</text>
<text x="43" y="77.6">VSS40</text>
<text x="68" y="72.1">VSS146</text>
<text x="68" y="73.9">VSS147</text>
<text x="68" y="75.7">VSS148</text>
<text x="68" y="77.6">VSS149</text>
<text x="130.8" y="72.1">NC34</text>
<text x="130.8" y="73.9">NC35</text>
<text x="130.8" y="75.7">NC36</text>
<text x="130.8" y="77.6">NC37</text>
<text x="43" y="79.4">VSS41</text>
<text x="43" y="81.2">VSS42</text>
<text x="43" y="83">VSS43</text>
<text x="68" y="79.4">VSS150</text>
<text x="68" y="81.2">VSS151</text>
<text x="68" y="83">VSS152</text>
<text x="130.8" y="79.4">NC38</text>
<text x="130.8" y="81.2">NC39</text>
<text x="130.8" y="83">NC40</text>
<text x="152.6" y="81.2">MCH_RSVD26</text>
<text x="152.6" y="83">MCH_RSVD27</text>
<text x="43" y="84.9">VSS44</text>
<text x="43" y="86.7">VSS45</text>
<text x="43" y="88.5">VSS46</text>
<text x="68" y="84.9">VSS153</text>
<text x="68" y="86.7">VSS154</text>
<text x="68" y="88.5">VSS155</text>
<text x="130.8" y="84.9">NC41</text>
<text x="130.8" y="86.7">NC42</text>
<text x="130.8" y="88.5">NC43</text>
<text x="152.6" y="84.9">MCH_RSVD28</text>
<text x="152.6" y="86.7">MCH_RSVD29</text>
<text x="152.6" y="88.5">MCH_RSVD30</text>
<text x="43" y="90.3">VSS47</text>
<text x="43" y="92.2">VSS48</text>
<text x="43" y="94">VSS49</text>
<text x="43" y="95.8">VSS50</text>
<text x="68" y="90.3">VSS156</text>
<text x="68" y="92.2">VSS157</text>
<text x="68" y="94">VSS158</text>
<text x="68" y="95.8">VSS159</text>
<text x="130.8" y="90.3">NC44</text>
<text x="130.8" y="92.2">NC45</text>
<text x="130.8" y="94">NC46</text>
<text x="130.8" y="95.8">NC47</text>
<text x="152.6" y="90.3">MCH_RSVD31</text>
<text x="152.6" y="92.2">MCH_RSVD32</text>
<text x="152.6" y="94">MCH_RSVD33</text>
<text x="152.6" y="95.8">MCH_RSVD34</text>
<text x="43" y="97.7">VSS51</text>
<text x="43" y="99.5">VSS52</text>
<text x="43" y="101.3">VSS53</text>
<text x="68" y="97.7">VSS160</text>
<text x="68" y="99.5">VSS161</text>
<text x="68" y="101.3">VSS162</text>
<text x="130.8" y="99.5">NC49</text>
<text x="130.8" y="101.3">NC50</text>
<text x="130.8" y="97.7">NC48</text>
<text x="152.6" y="97.7">MCH_RSVD35</text>
<text x="152.6" y="99.5">MCH_RSVD36</text>
<text x="152.6" y="101.3">MCH_RSVD37</text>
<text x="43" y="103.2">VSS54</text>
<text x="43" y="105">VSS55</text>
<text x="43" y="106.8">VSS56</text>
<text x="68" y="103.2">VSS163</text>
<text x="68" y="105">VSS164</text>
<text x="68" y="106.8">VSS165</text>
<text x="130.8" y="103.2">NC51</text>
<text x="130.8" y="105">NC52</text>
<text x="130.8" y="106.8">NC53</text>
<text x="152.6" y="103.2">MCH_RSVD38</text>
<text x="152.6" y="105">MCH_RSVD39</text>
<text x="152.6" y="106.8">MCH_RSVD40</text>
<text x="43" y="108.6">VSS57</text>
<text x="43" y="110.5">VSS58</text>
<text x="43" y="112.3">VSS59</text>
<text x="68" y="108.6">VSS166</text>
<text x="68" y="110.5">VSS167</text>
<text x="68" y="112.3">VSS168</text>
<text x="130.8" y="108.6">NC54</text>
<text x="130.8" y="110.5">NC55</text>
<text x="130.8" y="112.3">NC56</text>
<text x="152.6" y="108.6">MCH_RSVD41</text>
<text x="152.6" y="110.5">MCH_RSVD42</text>
<text x="43" y="114.1">VSS60</text>
<text x="43" y="116">VSS61</text>
<text x="43" y="117.8">VSS62</text>
<text x="43" y="119.6">VSS63</text>
<text x="68" y="114.1">VSS169</text>
<text x="68" y="116">VSS170</text>
<text x="68" y="117.8">VSS171</text>
<text x="68" y="119.6">VSS172</text>
<text x="130.8" y="114.1">NC57</text>
<text x="130.8" y="116">NC58</text>
<text x="130.8" y="117.8">NC59</text>
<text x="130.8" y="119.6">NC60</text>
<text x="43" y="121.4">VSS64</text>
<text x="43" y="123.3">VSS65</text>
<text x="43" y="125.1">VSS66</text>
<text x="68" y="121.4">VSS173</text>
<text x="68" y="123.3">VSS174</text>
<text x="68" y="125.1">VSS175</text>
<text x="43" y="126.9">VSS67</text>
<text x="43" y="128.8">VSS68</text>
<text x="43" y="130.6">VSS69</text>
<text x="68" y="126.9">VSS176</text>
<text x="68" y="128.8">VSS177</text>
<text x="68" y="130.6">VSS178</text>
<text x="43" y="134.2">VSS71</text>
<text x="43" y="136.1">VSS72</text>
<text x="43" y="137.9">VSS73</text>
<text x="43" y="132.4">VSS70</text>
<text x="68" y="132.4">VSS179</text>
<text x="68" y="134.2">VSS180</text>
<text x="68" y="136.1">VSS181</text>
<text x="68" y="137.9">VSS182</text>
<text x="43" y="139.7">VSS74</text>
<text x="43" y="141.6">VSS75</text>
<text x="43" y="143.4">VSS76</text>
<text x="68" y="139.7">VSS183</text>
<text x="68" y="141.6">VSS184</text>
<text x="68" y="143.4">VSS185</text>
<text x="43" y="145.2">VSS77</text>
<text x="43" y="147">VSS78</text>
<text x="43" y="148.9">VSS79</text>
<text x="43" y="150.7">VSS80</text>
<text x="43" y="152.5">VSS81</text>
<text x="43" y="154.4">VSS82</text>
<text x="43" y="158">VSS84</text>
<text x="43" y="159.9">VSS85</text>
<text x="43" y="161.7">VSS86</text>
<text x="43" y="156.2">VSS83</text>
<text x="43" y="163.5">VSS87</text>
<text x="43" y="165.3">VSS88</text>
<text x="43" y="167.2">VSS89</text>
<text x="43" y="169">VSS90</text>
<text x="43" y="170.8">VSS91</text>
<text x="43" y="172.6">VSS92</text>
<text x="43" y="180">VSS96</text>
<text x="43" y="178.1">VSS95</text>
<text x="43" y="176.3">VSS94</text>
<text x="43" y="174.5">VSS93</text>
<text x="43" y="185.5">VSS99</text>
<text x="43" y="183.6">VSS98</text>
<text x="43" y="181.8">VSS97</text>
<text x="43" y="187.3">VSS100</text>
<text x="43" y="189.1">VSS101</text>
<text x="43" y="190.9">VSS102</text>
<text x="43" y="192.8">VSS103</text>
<text x="43" y="194.6">VSS104</text>
<text x="43" y="196.4">VSS105</text>
<text x="43" y="198.3">VSS106</text>
<text x="43" y="200.1">VSS107</text>
<text x="43" y="201.9">VSS108</text>
<text x="43" y="203.7">VSS109</text>
<text x="43" y="205.6">VSS110</text>
</g>
<g font-size="1.6" fill="#000080">
<text x="86" y="7">U26E</text>
<text x="86" y="8.8">945GMS</text>
<text x="131.2" y="6.2">U26G</text>
<text x="142.9" y="126.6">945GMS</text>
</g>
<g font-size="1.6">
<text x="148" y="200.3">Size</text>
<text x="155.3" y="200.3">Document Number</text>
<text x="208.3" y="200.3">Rev</text>
<text x="210.2" y="202.1">1A</text>
<text x="148" y="205.8">Date:</text>
<text x="154.9" y="205.8">Thursday, June 05, 2008</text>
<text x="184.6" y="205.8">Sheet</text>
<text x="195.5" y="205.8">10</text>
<text x="199.2" y="205.8">of</text>
<text x="204.7" y="205.8">34</text>
</g>
<g font-size="1.3">
<text x="23.1" y="1.4">5</text>
<text x="65.6" y="1.4">4</text>
<text x="108" y="1.4">3</text>
<text x="150.5" y="1.4">2</text>
<text x="193" y="1.4">1</text>
<text x=".5" y="28.6">D</text>
<text x="214.7" y="28.6">D</text>
<text x=".5" y="79.9">C</text>
<text x="214.7" y="79.9">C</text>
<text x=".5" y="131.1">B</text>
<text x="214.7" y="131.1">B</text>
<text x=".5" y="182.4">A</text>
<text x="214.7" y="182.4">A</text>
<text x="23.1" y="208.2">5</text>
<text x="65.6" y="208.2">4</text>
<text x="108" y="208.2">3</text>
<text x="150.5" y="208.2">2</text>
<text x="193" y="208.2">1</text>
</g>
</svg>
